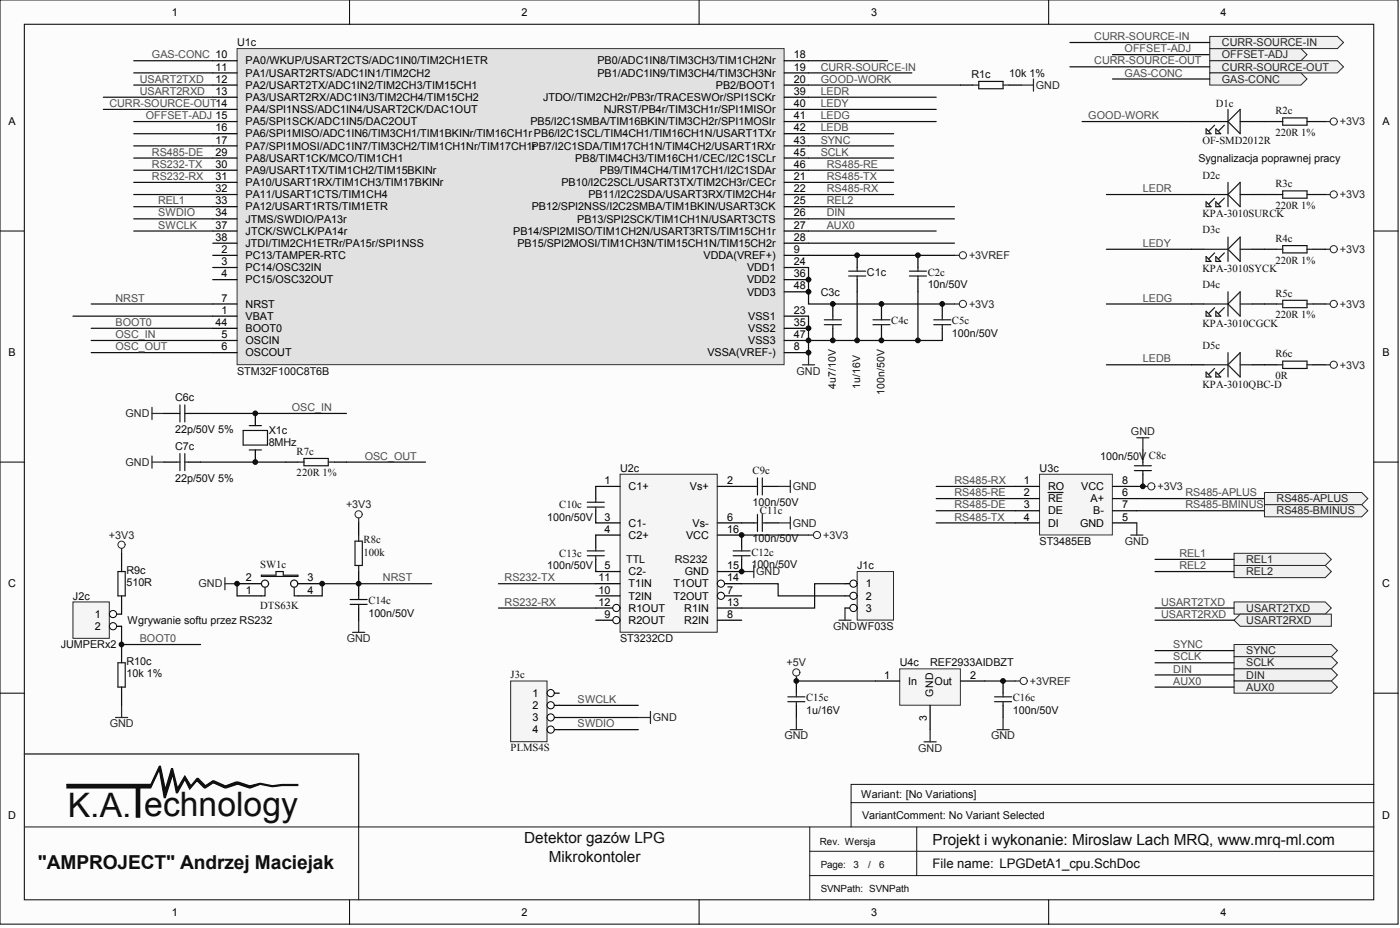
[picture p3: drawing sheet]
<svg xmlns="http://www.w3.org/2000/svg" width="243mm" height="161mm" viewBox="0 0 243 161" stroke-linecap="round" stroke-linejoin="round" font-family="sans-serif">
<g fill="#fcfcfc" stroke="#000" stroke-width=".17">
<path d="M0 0h243.1v160.5h-243.1z"/>
<path d="M4.2 4.2h234.7v152.1h-234.7z"/>
</g>
<path d="M60.8 0v4.2M121.6 0v4.2M182.3 0v4.2M0 40.1h4.2M238.9 40.1h4.2M0 80.3h4.2M238.9 80.3h4.2M0 120.4h4.2M238.9 120.4h4.2M60.8 156.3v4.3M121.6 156.3v4.3M182.3 156.3v4.3" fill="none" stroke="#000" stroke-width=".17"/>
<path d="M238.9 139.4h-90.9v4.3M238.9 136.3h-90.9v3.1M4.2 143.7h234.7M62.4 143.7v12.6M140.8 152.1h97.9M140.8 147.9h98.1M140.8 143.7v12.6M159.4 143.7v8.4" fill="none" stroke="#151515" stroke-width=".17"/>
<g fill="#0e0e0e" stroke="#0e0e0e" stroke-width=".17">
<path d="M11.6 136.3h14.6l1.5-3.2h.2l.8 4 1.1-3.6h.2l.9 3.4 1.2-2.1 1.1 1.7 1-1.3h.3l1.2 1.3 1.3-.9 2.1 .9 1.9-.7h.4l1.9 .7 1.9-.4 2.2 .4 1.6-.2h2.8v.2h-2.8l-1.6 .2-2.2-.4-1.9 .6-2.1-.6-2.1 .6-2.1-.8-1.3 .8h-.2l-1.3-1.3-1.2 1.5-.9-1.7-1.2 2.3h-.2l-.7-3.1-1.3 4h-.2l-.8-4.9-1.5 3.2h-14.6z" fill-rule="evenodd"/>
<path d="M23.7 136.5h.6v5.5h-.6z" fill-rule="evenodd"/>
</g>
<path d="M11.6 136.3h14.6" fill="none" stroke="#0e0e0e" stroke-width=".17"/>
<path d="M4.2 131h58.2v12.7" fill="none" stroke="#151515" stroke-width=".21"/>
<path d="M41.2 8.4h95.1v55h-95.1z" fill="#e1e1e1" stroke="#343434" stroke-width=".17"/>
<g fill="none" stroke="#000" stroke-width=".21">
<path d="M37 10.6h4.2M37 12.7h4.2M37 14.8h4.2M37 16.9h4.2M37 19h4.2M136.4 10.6h4.2M136.4 12.7h4.2M136.4 14.8h4.2M136.4 16.9h4.2M136.4 19h4.2M37 21.1h4.2M37 23.2h4.2"/>
<path d="M37 25.3h4.2M37 31.7h4.2M37 33.8h4.2M37 35.9h4.2M37 38h4.2M37 27.5h4.2M37 29.6h4.2M136.4 21.1h4.2M136.4 23.2h4.2M136.4 25.3h4.2M136.4 31.7h4.2M136.4 33.8h4.2"/>
<path d="M136.4 35.9h4.2M136.4 38h4.2M136.4 27.5h4.2M136.4 29.6h4.2M37 54.9h4.2M37 44.4h4.2M37 46.5h4.2M37 48.6h4.2M37 59.2h4.2M37 52.8h4.2M37 40.1h4.2M37 42.2h4.2"/>
<path d="M37 57h4.2M136.4 54.9h4.2M136.4 44.4h4.2M136.4 46.5h4.2M136.4 48.6h4.2M136.4 59.2h4.2M136.4 40.1h4.2M136.4 42.2h4.2M136.4 57h4.2M136.4 50.7h4.2M144.8 52.8v2.1M144.8 57v2.2"/>
<path d="M149 44.4v2.1M149 48.6v2.1M153.3 52.8v2.1M153.3 57v2.2M159.6 44.4v2.1M159.6 48.6v2.1M163.8 52.8v2.1M163.8 57v2.2M28.5 71.8h2.2M32.8 71.8h2.1M37 61.3h4.2M44.4 71.8v2.1"/>
<path d="M44.4 78.2v2.1M136.4 61.3h4.2M21.1 96.1v2.1M28.5 80.3h2.2M32.8 80.3h2.1M49.7 80.3h2.1M58.1 80.3h2.1M62.4 90.8v2.2M62.4 99.3v4.2M21.1 104.6v2.1M21.1 112v2.1M41.2 103.5h4.3"/>
<path d="M41.2 101.4h4.3M51.8 103.5h4.2M51.8 101.4h4.2M62.4 105.6v2.1M21.1 120.4v2.1"/>
</g>
<g fill="none" stroke="#262626" stroke-width=".21">
<path d="M165.9 52.8h.9M26.4 70.8v2.1M26.4 79.2v2.1M26.4 71.8h2.1M139.5 63.4h2.1M140.6 61.3v2.1M21.1 95.3v.8M26.4 80.3h2.1M62.4 90v.8M39.1 100.4v2.1M39.1 101.4h2.1M61.3 109.9h2.1"/>
<path d="M62.4 107.7v2.2M20.1 124.7h2.1M21.1 122.5v2.2"/>
</g>
<path d="M15.9 59.2h21.1M15.9 52.8h21.1M140.6 46.5v6.3h25.3M140.6 54.9v6.4M140.6 59.2h23.2M149 50.7v8.5M159.6 50.7v8.5M15.9 61.3h21.1M34.9 71.8h25.3M34.9 80.3h14.8M60.2 80.3h13.8" fill="none" stroke="#0e0e0e" stroke-width=".21"/>
<g fill="none" stroke="#1c1c1c" stroke-width=".21">
<path d="M143.3 56.4h3M143.3 55.6h3M144.8 54.9v.7M144.8 56.4v.6M147.6 48h2.9M147.6 47.1h2.9M149 46.5v.6M149 48v.6M151.8 56.4h2.9M151.8 55.6h2.9M153.3 54.9v.7M153.3 56.4v.6"/>
<path d="M158.1 48h3M158.1 47.1h3M159.6 46.5v.6M159.6 48v.6M162.4 56.4h2.9M162.4 55.6h2.9M163.8 54.9v.7M163.8 56.4v.6M30.7 71.8h.6M31.3 70.3v3M31.3 78.8v3M32.1 70.3v3"/>
<path d="M32.1 78.8v3M32.1 71.8h.7M42.3 74.8h4.2v2.5h-4.2zM43.3 73.9h2.2M43.3 78.2h2.2M52.8 79.6h4.3v1.3h-4.3zM20.5 99.3h1.3v4.2h-1.3zM21.1 98.2v1.1M30.7 80.3h.6M32.1 80.3h.7M45.5 99.9h2.5v-.6h1.3v.6h2.5v.2h-6.3zM51.8 80.3h1"/>
<path d="M57.1 80.3h1M61.7 94h1.3v4.2h-1.3zM62.4 93v1M62.4 98.2v1.1M20.5 115.1h1.3v4.3h-1.3zM21.1 103.5v1.1M21.1 114.1v1M21.1 119.4v1M46.1 102v1.5h-.6M51.2 102v1.5h.6M60.9 105h2.9M60.9 104.2h2.9"/>
<path d="M62.4 103.5v.7M62.4 105v.6"/>
<circle cx="46.1" cy="101.4" r=".62"/>
<circle cx="51.1" cy="101.4" r=".62"/>
</g>
<g fill="none" stroke="#262626" stroke-width=".17">
<circle cx="167.4" cy="52.8" r=".62"/>
<circle cx="21.1" cy="94.6" r=".62"/>
<circle cx="62.4" cy="89.4" r=".62"/>
</g>
<path d="M88.8 118.3h6.3v10.6h-6.3z" fill="#f5f5f5" stroke="#262626" stroke-width=".17"/>
<path d="M95.1 120.4h2.1" fill="none" stroke="#000" stroke-width=".21"/>
<circle cx="95.8" cy="120.4" r=".62" fill="#fcfcfc" stroke="#000" stroke-width=".17"/>
<path d="M95.1 122.5h2.1" fill="none" stroke="#000" stroke-width=".21"/>
<circle cx="95.8" cy="122.5" r=".62" fill="#fcfcfc" stroke="#000" stroke-width=".17"/>
<path d="M95.1 124.7h2.1" fill="none" stroke="#000" stroke-width=".21"/>
<circle cx="95.8" cy="124.6" r=".62" fill="#fcfcfc" stroke="#000" stroke-width=".17"/>
<path d="M95.1 126.8h2.1" fill="none" stroke="#000" stroke-width=".21"/>
<circle cx="95.8" cy="126.8" r=".62" fill="#fcfcfc" stroke="#000" stroke-width=".17"/>
<path d="M23.3 38h13.7M15.9 57h21.1M23.3 40.1h13.7M97.2 122.5h13.8M97.2 124.7h13.8M97.2 126.8h13.8" fill="none" stroke="#0e0e0e" stroke-width=".21"/>
<path d="M111 124.7h2.1M113.1 123.6v2.1" fill="none" stroke="#262626" stroke-width=".21"/>
<path d="M156.4 116.2h10.6v6.3h-10.6z" fill="#f5f5f5" stroke="#343434" stroke-width=".17"/>
<path d="M152.2 118.3h4.2M167 118.3h4.2M174.4 118.3v2.1M138.5 122.5v2.2M161.7 122.5v4.3M174.4 122.5v2.2" fill="none" stroke="#000" stroke-width=".21"/>
<path d="M137 121.9h2.9M138.5 121.9v.6M172.9 121.9h3M172.9 121.1h3M174.4 120.4v.7M174.4 121.9v.6" fill="none" stroke="#1c1c1c" stroke-width=".21"/>
<path d="M165.9 44.4h.9M176.5 118.3h.9M137.4 126.8h2.1M138.5 124.7v2.1M173.3 126.8h2.2M174.4 124.7v2.1" fill="none" stroke="#262626" stroke-width=".21"/>
<path d="M140.6 33.8h14.8M140.6 31.7h14.8M140.6 44.4h25.3M138.5 118.3h13.7M171.2 118.3h5.3" fill="none" stroke="#0e0e0e" stroke-width=".21"/>
<g fill="none" stroke="#262626" stroke-width=".17">
<circle cx="167.4" cy="44.3" r=".62"/>
<circle cx="138.5" cy="116.8" r=".62"/>
<circle cx="178" cy="118.3" r=".62"/>
</g>
<path d="M107.8 82.4h16.9v27.4h-16.9z" fill="#f5f5f5" stroke="#262626" stroke-width=".17"/>
<path d="M103.6 84.5h4.2M103.6 90.8h4.2M103.6 93h4.2M103.6 99.3h4.2M124.7 84.5h4.3M124.7 90.8h4.3M124.7 93h4.3M124.7 99.3h4.3M103.6 101.4h4.2M124.7 101.4h4.3" fill="none" stroke="#000" stroke-width=".21"/>
<circle cx="125.3" cy="101.4" r=".62" fill="#fcfcfc" stroke="#000" stroke-width=".17"/>
<path d="M103.6 103.5h4.2M124.7 103.5h4.3" fill="none" stroke="#000" stroke-width=".21"/>
<circle cx="125.3" cy="103.5" r=".62" fill="#fcfcfc" stroke="#000" stroke-width=".17"/>
<path d="M103.6 105.6h4.2" fill="none" stroke="#000" stroke-width=".21"/>
<circle cx="107.2" cy="105.6" r=".62" fill="#fcfcfc" stroke="#000" stroke-width=".17"/>
<path d="M103.6 107.7h4.2M124.7 105.6h4.3" fill="none" stroke="#000" stroke-width=".21"/>
<circle cx="107.2" cy="107.7" r=".62" fill="#fcfcfc" stroke="#000" stroke-width=".17"/>
<path d="M103.6 84.5v2.1M103.6 88.7v2.1M103.6 93v2.1M103.6 97.2v2.1M129 84.5h2.1M129 90.8h2.1M129 93v2.1M129 97.2v2.1M133.2 84.5h2.1M133.2 90.8h2.1M124.7 107.7h4.3" fill="none" stroke="#000" stroke-width=".21"/>
<g fill="none" stroke="#1c1c1c" stroke-width=".21">
<path d="M102.1 88.1h3M102.1 87.3h3M102.1 96.5h3M102.1 95.7h3M103.6 86.6v.7M103.6 88.1v.6M103.6 95.1v.6M103.6 96.5v.7M127.5 96.5h2.9M127.5 95.7h2.9M129 95.1v.6M129 96.5v.7"/>
<path d="M131.1 84.5h.6M131.1 90.8h.6M131.7 83v3M131.7 89.4v2.9M132.5 84.5h.7M132.5 83v3M132.5 89.4v2.9M132.5 90.8h.7"/>
</g>
<path d="M129 99.3h2.1M131.1 98.2v2.2M135.3 90.8h2.1M135.3 84.5h2.1M137.4 83.4v2.2M137.4 89.8v2.1M140.6 93h.8" fill="none" stroke="#262626" stroke-width=".21"/>
<path d="M23.3 29.6h13.7M23.3 31.7h13.7M129 93h11.6" fill="none" stroke="#0e0e0e" stroke-width=".21"/>
<circle cx="142" cy="92.9" r=".62" fill="none" stroke="#262626" stroke-width=".17"/>
<path d="M149 99.3h6.4v8.4h-6.4z" fill="#f5f5f5" stroke="#262626" stroke-width=".17"/>
<path d="M146.9 101.4h2.1" fill="none" stroke="#000" stroke-width=".21"/>
<circle cx="148.4" cy="101.4" r=".62" fill="#fcfcfc" stroke="#000" stroke-width=".17"/>
<path d="M146.9 103.5h2.1" fill="none" stroke="#000" stroke-width=".21"/>
<circle cx="148.4" cy="103.5" r=".62" fill="#fcfcfc" stroke="#000" stroke-width=".17"/>
<path d="M146.9 105.6h2.1" fill="none" stroke="#000" stroke-width=".21"/>
<circle cx="148.4" cy="105.6" r=".62" fill="#fcfcfc" stroke="#000" stroke-width=".17"/>
<path d="M86.7 105.6h16.9M86.7 101.4h16.9M129 101.4h6.3v2.1h11.6M146.9 101.4h-5.3v4.2h-12.6" fill="none" stroke="#0e0e0e" stroke-width=".21"/>
<path d="M177.6 14.8h2.1M179.7 13.7v2.1M230.4 21.1h.9M145.9 107.7h2.1M146.9 105.6v2.1" fill="none" stroke="#262626" stroke-width=".21"/>
<path d="M167 14.8h2.1M175.5 14.8h2.1M207.2 21.1h2.1M217.7 21.1h4.3M228.3 21.1h2.1" fill="none" stroke="#000" stroke-width=".21"/>
<g fill="none" stroke="#1c1c1c" stroke-width=".21">
<path d="M169.1 14.8h1.1M170.2 14.1h4.2v1.3h-4.2zM174.4 14.8h1.1M213.5 19v4.2M209.3 21.1h4.2M209.7 22.4l.9 .8h-.9zM211.2 21.8l-1.1 1M211.4 22.4l.8 .8h-.8zM212.9 21.8l-1.1 1M213.5 21.1l2.1-2.1v4.2zM215.6 21.1h2.1M222 21.1h1"/>
<path d="M223 20.5h4.3v1.3h-4.3zM227.3 21.1h1"/>
</g>
<circle cx="231.9" cy="21.1" r=".62" fill="none" stroke="#262626" stroke-width=".17"/>
<path d="M12.7 104.6h6.3v6.3h-6.3z" fill="#f5f5f5" stroke="#262626" stroke-width=".17"/>
<path d="M19 106.7h2.1" fill="none" stroke="#000" stroke-width=".21"/>
<circle cx="19.6" cy="106.7" r=".62" fill="#fcfcfc" stroke="#000" stroke-width=".17"/>
<path d="M19 108.8h2.1" fill="none" stroke="#000" stroke-width=".21"/>
<circle cx="19.6" cy="108.8" r=".62" fill="#fcfcfc" stroke="#000" stroke-width=".17"/>
<g fill="none" stroke="#0e0e0e" stroke-width=".21">
<path d="M18 19h19M23.3 10.6h13.7M140.6 16.9h22.2M140.6 10.6h13.7M23.3 27.5h13.7M23.3 25.3h13.7M23.3 33.8h13.7M140.6 29.6h14.8M140.6 35.9h25.3M140.6 38h25.3M140.6 27.5h14.8M140.6 25.3h14.8"/>
<path d="M140.6 23.2h14.8M12.7 54.9h24.3M140.6 40.1h22.2M21.1 108.8v3.2h13.8"/>
</g>
<path d="M180.7 82.4h12.7v10.5h-12.7z" fill="#f5f5f5" stroke="#343434" stroke-width=".17"/>
<path d="M198.7 78.2v2.1M176.5 84.5h4.2M176.5 86.6h4.2M176.5 88.7h4.2M176.5 90.8h4.2M182.2 85.6h2.6M193.4 84.5h4.3M193.4 86.6h4.3M193.4 88.7h4.3M193.4 90.8h4.3" fill="none" stroke="#000" stroke-width=".21"/>
<g fill="none" stroke="#0e0e0e" stroke-width=".21">
<path d="M18 16.9h19M23.3 14.8h13.7M23.3 12.7h13.7M140.6 14.8h26.4M140.6 19h22.2M193.4 9.5h16.9M23.3 21.1h13.7M23.3 23.2h13.7M23.3 35.9h13.7M140.6 21.1h22.2M188.1 21.1h19.1M140.6 42.2h25.3"/>
<path d="M162.8 88.7h13.7M162.8 90.8h13.7M162.8 84.5h13.7"/>
</g>
<path d="M197.7 76.1h2.1M198.7 76.1v2.1M196.6 93h2.1M197.7 90.8v2.2M160.7 128.9h2.1M161.7 126.8v2.1" fill="none" stroke="#262626" stroke-width=".21"/>
<path d="M197.2 80.9h3M198.7 80.3v.6" fill="none" stroke="#1c1c1c" stroke-width=".21"/>
<circle cx="200.2" cy="84.5" r=".62" fill="none" stroke="#262626" stroke-width=".17"/>
<g fill="#f0f0f0" stroke="#262626" stroke-width=".17">
<path d="M210.3 8.4h15.9l1.1 1.1-1.1 1.1h-15.9z" fill-rule="evenodd"/>
<path d="M210.3 10.6h22.2l1.1 1-1.1 1.1h-22.2z" fill-rule="evenodd"/>
<path d="M210.3 12.7h15.9l1.1 1-1.1 1.1h-15.9z" fill-rule="evenodd"/>
</g>
<path d="M186 11.6h24.3M193.4 13.7h16.9" fill="none" stroke="#0e0e0e" stroke-width=".21"/>
<path d="M210.3 6.3h22.2l1.1 1.1-1.1 1h-22.2z" fill-rule="evenodd" fill="#f0f0f0" stroke="#262626" stroke-width=".17"/>
<path d="M186 7.4h24.3M162.8 86.6h13.7M197.7 86.6h22.2M197.7 88.7h22.2" fill="none" stroke="#0e0e0e" stroke-width=".21"/>
<g fill="#f0f0f0" stroke="#262626" stroke-width=".17">
<path d="M219.9 85.6h16.9l1 1-1 1.1h-16.9z" fill-rule="evenodd"/>
<path d="M219.9 87.7h16.9l1 1-1 1.1h-16.9z" fill-rule="evenodd"/>
</g>
<path d="M207.2 33.8h2.1M217.7 33.8h4.3M228.3 33.8h2.1M207.2 43.3h2.1M207.2 52.8h2.1M217.7 43.3h4.3M217.7 52.8h4.3M228.3 43.3h2.1M228.3 52.8h2.1M207.2 63.4h2.1M217.7 63.4h4.3M228.3 63.4h2.1" fill="none" stroke="#000" stroke-width=".21"/>
<g fill="none" stroke="#1c1c1c" stroke-width=".21">
<path d="M209.3 33.8h4.2M209.7 35.1l.9 .8h-.9zM211.2 34.4l-1.1 1.1M211.4 35.1l.8 .8h-.8zM212.9 34.4l-1.1 1.1M213.5 33.8l2.1-2.1v4.2zM213.5 31.7v4.2M215.6 33.8h2.1M222 33.8h1M223 33.2h4.3v1.2h-4.3zM227.3 33.8h1M209.3 43.3h4.2"/>
<path d="M209.3 52.8h4.2M209.7 44.6l.9 .8h-.9zM209.7 54.1l.9 .8h-.9zM211.2 43.9l-1.1 1.1M211.2 53.4l-1.1 1.1M211.4 44.6l.8 .8h-.8zM211.4 54.1l.8 .8h-.8zM212.9 43.9l-1.1 1.1M212.9 53.4l-1.1 1.1M213.5 43.3l2.1-2.1v4.2zM213.5 52.8l2.1-2.1v4.2zM213.5 41.2v4.2"/>
<path d="M213.5 50.7v4.2M215.6 43.3h2.1M215.6 52.8h2.1M222 43.3h1M222 52.8h1M223 42.7h4.3v1.2h-4.3zM223 52.2h4.3v1.2h-4.3zM227.3 43.3h1M227.3 52.8h1M209.3 63.4h4.2M209.7 64.6l.9 .9h-.9zM211.2 64l-1.1 1.1"/>
<path d="M211.4 64.6l.8 .9h-.8zM212.9 64l-1.1 1.1M213.5 63.4l2.1-2.1v4.2zM213.5 61.3v4.2M215.6 63.4h2.1M222 63.4h1M223 62.7h4.3v1.3h-4.3zM227.3 63.4h1"/>
</g>
<g fill="none" stroke="#262626" stroke-width=".17">
<circle cx="231.9" cy="33.8" r=".62"/>
<circle cx="231.9" cy="43.3" r=".62"/>
<circle cx="231.9" cy="52.8" r=".62"/>
<circle cx="231.9" cy="63.4" r=".62"/>
</g>
<path d="M230.4 33.8h.9M230.4 43.3h.9M230.4 52.8h.9M230.4 63.4h.9" fill="none" stroke="#262626" stroke-width=".21"/>
<path d="M192.4 33.8h14.8M192.4 43.3h14.8M192.4 52.8h14.8M192.4 63.4h14.8" fill="none" stroke="#0e0e0e" stroke-width=".21"/>
<g fill="#f0f0f0" stroke="#262626" stroke-width=".17">
<path d="M214.6 96.1h15.8l1.1 1.1-1.1 1h-15.8z" fill-rule="evenodd"/>
<path d="M214.6 98.2h15.8l1.1 1.1-1.1 1.1h-15.8z" fill-rule="evenodd"/>
</g>
<path d="M140.6 12.7h17.9M200.8 97.2h13.8M200.8 99.3h13.8M41.2 101.4v2.1M75 101.4h-19v2.1" fill="none" stroke="#0e0e0e" stroke-width=".21"/>
<g fill="#f0f0f0" stroke="#262626" stroke-width=".17">
<path d="M214.6 104.6h15.8l1.1 1-1.1 1.1h-15.8z" fill-rule="evenodd"/>
<path d="M214.6 107.7l1-1h15.9v2.1h-15.9z" fill-rule="evenodd"/>
</g>
<path d="M200.8 105.6h13.8M200.8 107.7h13.8" fill="none" stroke="#0e0e0e" stroke-width=".21"/>
<g fill="#f0f0f0" stroke="#262626" stroke-width=".17">
<path d="M214.6 112h16.9l1 1-1 1.1h-16.9z" fill-rule="evenodd"/>
<path d="M214.6 114.1h16.9l1 1-1 1.1h-16.9z" fill-rule="evenodd"/>
<path d="M214.6 116.2h16.9l1 1.1-1 1h-16.9z" fill-rule="evenodd"/>
<path d="M214.6 118.3h16.9l1 1.1-1 1h-16.9z" fill-rule="evenodd"/>
</g>
<path d="M200.8 113h13.8M200.8 115.1h13.8M200.8 117.3h13.8M200.8 119.4h13.8" fill="none" stroke="#0e0e0e" stroke-width=".21"/>
<g fill="#0e0e0e" stroke="#0e0e0e" stroke-width=".17">
<circle cx="21.1" cy="112" r=".41"/>
<circle cx="41.2" cy="101.4" r=".41"/>
<circle cx="44.4" cy="80.3" r=".41"/>
<circle cx="44.4" cy="71.8" r=".41"/>
<circle cx="56" cy="101.4" r=".41"/>
<circle cx="62.4" cy="101.4" r=".41"/>
<circle cx="128.9" cy="99.3" r=".41"/>
<circle cx="128.9" cy="92.9" r=".41"/>
<circle cx="140.6" cy="61.3" r=".41"/>
<circle cx="140.6" cy="59.1" r=".41"/>
<circle cx="140.6" cy="57" r=".41"/>
<circle cx="140.6" cy="50.7" r=".41"/>
<circle cx="140.6" cy="48.6" r=".41"/>
<circle cx="144.8" cy="59.1" r=".41"/>
<circle cx="144.8" cy="52.8" r=".41"/>
<circle cx="149" cy="59.1" r=".41"/>
<circle cx="149" cy="44.3" r=".41"/>
<circle cx="153.3" cy="59.1" r=".41"/>
<circle cx="153.3" cy="52.8" r=".41"/>
<circle cx="159.6" cy="59.1" r=".41"/>
<circle cx="159.6" cy="44.3" r=".41"/>
<circle cx="163.8" cy="52.8" r=".41"/>
<circle cx="174.4" cy="118.3" r=".41"/>
</g>
<g font-size="5.9" fill="#0e0e0e">
<text x="11.8" y="142">K.A.</text>
<text x="25.1" y="141.8">echnology</text>
</g>
<text font-size="3.3" fill="#0e0e0e" x="6.6" y="151">&quot;AMPROJECT&quot; Andrzej Maciejak</text>
<g font-size="3.2" fill="#0e0e0e">
<text x="198.3" y="84">PIC8c02</text>
<text x="137.9" y="120">PIC15c01</text>
</g>
<g font-size="2.7" fill="#0e0e0e">
<text x="91.2" y="146.5">Detektor gazów LPG</text>
<text x="95.4" y="149.7">Mikrokontoler</text>
<text x="162.1" y="146.7">Projekt i wykonanie: Miroslaw Lach MRQ, www.mrq-ml.com</text>
</g>
<text font-size="2.3" fill="#0e0e0e" x="162.1" y="150.8">File name: LPGDetA1_cpu.SchDoc</text>
<g font-size="1.9">
<text x="29.9" y="2.7">1</text>
<text x="90.7" y="2.7">2</text>
<text x="151.4" y="2.7">3</text>
<text x="212.2" y="2.7">4</text>
<text x="42.7" y="11.2">PA0/WKUP/USART2CTS/ADC1IN0/TIM2CH1ETR</text>
<text x="103.9" y="11.2">PB0/ADC1IN8/TIM3CH3/TIM1CH2Nr</text>
<text x="138" y="10.1">18</text>
<text x="37.5" y="12.3">11</text>
<text x="37.5" y="14.4">12</text>
<text x="37.5" y="16.5">13</text>
<text x="42.7" y="13.3">PA1/USART2RTS/ADC1IN1/TIM2CH2</text>
<text x="42.7" y="15.4">PA2/USART2TX/ADC1IN2/TIM2CH3/TIM15CH1</text>
<text x="42.7" y="17.5">PA3/USART2RX/ADC1IN3/TIM2CH4/TIM15CH2</text>
<text x="94.4" y="17.5">JTDO//TIM2CH2r/PB3r/TRACESWOr/SPI1SCKr</text>
<text x="103.9" y="13.3">PB1/ADC1IN9/TIM3CH4/TIM3CH3Nr</text>
<text x="124.5" y="15.4">PB2/BOOT1</text>
<text x="138" y="12.3">19</text>
<text x="138" y="14.4">20</text>
<text x="138" y="16.5">39</text>
<text x="1.5" y="21.8">A</text>
<text x="37.5" y="22.8">16</text>
<text x="42.7" y="19.7">PA4/SPI1NSS/ADC1IN4/USART2CK/DAC1OUT</text>
<text x="42.7" y="21.8">PA5/SPI1SCK/ADC1IN5/DAC2OUT</text>
<text x="42.7" y="23.9">PA6/SPI1MISO/ADC1IN6/TIM3CH1/TIM1BKINr/TIM16CH1rPB6/I2C1SCL/TIM4CH1/TIM16CH1N/USART1TXr</text>
<text x="92.2" y="21.8">PB5/I2C1SMBA/TIM16BKIN/TIM3CH2r/SPI1MOSIr</text>
<text x="105" y="19.7">NJRST/PB4r/TIM3CH1r/SPI1MISOr</text>
<text x="138" y="18.6">40</text>
<text x="138" y="20.7">41</text>
<text x="138" y="22.8">42</text>
<text x="240.4" y="21.8">A</text>
<text x="37.5" y="24.9">17</text>
<text x="37.5" y="27">29</text>
<text x="37.5" y="29.2">30</text>
<text x="42.7" y="26">PA7/SPI1MOSI/ADC1IN7/TIM3CH2/TIM1CH1Nr/TIM17CH1rPB7/I2C1SDA/TIM17CH1N/TIM4CH2/USART1RXr</text>
<text x="42.7" y="28.1">PA8/USART1CK/MCO/TIM1CH1</text>
<text x="100" y="28.1">PB8/TIM4CH3/TIM16CH1/CEC/I2C1SCLr</text>
<text x="138" y="24.9">43</text>
<text x="138" y="27">45</text>
<text x="138" y="29.2">46</text>
<text x="37.5" y="31.3">31</text>
<text x="37.5" y="33.4">32</text>
<text x="37.5" y="35.5">33</text>
<text x="42.7" y="30.2">PA9/USART1TX/TIM1CH2/TIM15BKINr</text>
<text x="42.7" y="32.3">PA10/USART1RX/TIM1CH3/TIM17BKINr</text>
<text x="42.7" y="34.4">PA11/USART1CTS/TIM1CH4</text>
<text x="97.6" y="32.3">PB10/I2C2SCL/USART3TX/TIM2CH3r/CECr</text>
<text x="102.3" y="34.4">PB11/I2C2SDA/USART3RX/TIM2CH4r</text>
<text x="104.3" y="30.2">PB9/TIM4CH4/TIM17CH1/I2C1SDAr</text>
<text x="138" y="31.3">21</text>
<text x="138" y="33.4">22</text>
<text x="138" y="35.5">25</text>
<text x="37.5" y="37.6">34</text>
<text x="37.5" y="39.7">37</text>
<text x="37.5" y="41.8">38</text>
<text x="42.7" y="36.6">PA12/USART1RTS/TIM1ETR</text>
<text x="42.7" y="38.7">JTMS/SWDIO/PA13r</text>
<text x="42.7" y="40.8">JTCK/SWCLK/PA14r</text>
<text x="89.2" y="40.8">PB14/SPI2MISO/TIM1CH2N/USART3RTS/TIM15CH1r</text>
<text x="92.4" y="36.6">PB12/SPI2NSS/I2C2SMBA/TIM1BKIN/USART3CK</text>
<text x="100.3" y="38.7">PB13/SPI2SCK/TIM1CH1N/USART3CTS</text>
<text x="138" y="37.6">26</text>
<text x="138" y="39.7">27</text>
<text x="138" y="41.8">28</text>
<text x="38.5" y="43.9">2</text>
<text x="38.5" y="46.1">3</text>
<text x="42.7" y="45">PC13/TAMPER-RTC</text>
<text x="42.7" y="47.1">PC14/OSC32IN</text>
<text x="42.7" y="42.9">JTDI/TIM2CH1ETRr/PA15r/SPI1NSS</text>
<text x="90" y="42.9">PB15/SPI2MOSI/TIM1CH3N/TIM15CH1N/TIM15CH2r</text>
<text x="122.3" y="45">VDDA(VREF+)</text>
<text x="129.9" y="47.1">VDD1</text>
<text x="138" y="43.9">9</text>
<text x="138" y="46.1">24</text>
<text x="38.5" y="48.2">4</text>
<text x="38.5" y="52.4">7</text>
<text x="42.7" y="49.2">PC15/OSC32OUT</text>
<text x="42.7" y="53.5">NRST</text>
<text x="129.9" y="49.2">VDD2</text>
<text x="129.9" y="51.3">VDD3</text>
<text x="138" y="48.2">36</text>
<text x="138" y="50.3">48</text>
<text x="37.5" y="56.6">44</text>
<text x="38.5" y="54.5">1</text>
<text x="38.5" y="58.7">5</text>
<text x="42.7" y="55.6">VBAT</text>
<text x="42.7" y="59.8">OSCIN</text>
<text x="42.7" y="57.7">BOOT0</text>
<text x="130.1" y="59.8">VSS3</text>
<text x="130.1" y="55.6">VSS1</text>
<text x="130.1" y="57.7">VSS2</text>
<text x="138" y="58.7">47</text>
<text x="138" y="54.5">23</text>
<text x="138" y="56.6">35</text>
<text x="1.5" y="61.9">B</text>
<text x="38.5" y="60.9">6</text>
<text x="42.7" y="61.9">OSCOUT</text>
<text x="123" y="61.9">VSSA(VREF-)</text>
<text x="138" y="60.9">8</text>
<text x="240.4" y="61.9">B</text>
<text x="105.1" y="84.1">1</text>
<text x="109.3" y="85.2">C1+</text>
<text x="119.9" y="85.2">Vs+</text>
<text x="126.4" y="84.1">2</text>
<text x="178" y="84.1">1</text>
<text x="178" y="86.2">2</text>
<text x="178" y="88.3">3</text>
<text x="182.2" y="85.2">RO</text>
<text x="182.2" y="87.3">RE</text>
<text x="182.2" y="89.4">DE</text>
<text x="188" y="85.2">VCC</text>
<text x="189.6" y="87.3">A+</text>
<text x="190.1" y="89.4">B-</text>
<text x="195.1" y="86.2">6</text>
<text x="195.1" y="88.3">7</text>
<text x="195.1" y="84.1">8</text>
<text x="105.1" y="90.4">3</text>
<text x="105.1" y="92.5">4</text>
<text x="109.3" y="91.5">C1-</text>
<text x="109.3" y="93.6">C2+</text>
<text x="119.3" y="93.6">VCC</text>
<text x="120.4" y="91.5">Vs-</text>
<text x="126.4" y="90.4">6</text>
<text x="126.4" y="92.5">16</text>
<text x="178" y="90.4">4</text>
<text x="182.2" y="91.5">DI</text>
<text x="187.8" y="91.5">GND</text>
<text x="195.1" y="90.4">5</text>
<text x="42.7" y="101">2</text>
<text x="53.5" y="101">3</text>
<text x="104" y="101">11</text>
<text x="105.1" y="98.9">5</text>
<text x="109.3" y="99.9">C2-</text>
<text x="119.1" y="99.9">GND</text>
<text x="126.4" y="98.9">15</text>
<text x="126.4" y="101">14</text>
<text x="1.4" y="102.1">C</text>
<text x="16.5" y="107.3">1</text>
<text x="42.7" y="103.1">1</text>
<text x="53.5" y="103.1">4</text>
<text x="104" y="103.1">10</text>
<text x="104" y="105.2">12</text>
<text x="105.1" y="107.3">9</text>
<text x="109.3" y="102.1">T1IN</text>
<text x="109.3" y="104.2">T2IN</text>
<text x="109.3" y="106.3">R1OUT</text>
<text x="117.1" y="102.1">T1OUT</text>
<text x="117.1" y="104.2">T2OUT</text>
<text x="119" y="106.3">R1IN</text>
<text x="126.4" y="103.1">7</text>
<text x="126.4" y="105.2">13</text>
<text x="126.4" y="107.3">8</text>
<text x="150.5" y="102.1">1</text>
<text x="150.5" y="104.2">2</text>
<text x="150.5" y="106.3">3</text>
<text x="240.3" y="102.1">C</text>
<text x="16.5" y="109.4">2</text>
<text x="109.3" y="108.4">R2OUT</text>
<text x="119" y="108.4">R2IN</text>
<text x="153.7" y="117.9">1</text>
<text x="157.9" y="119">In</text>
<text x="162.5" y="119">Out</text>
<text x="168.7" y="117.9">2</text>
<text x="92.6" y="121.1">1</text>
<text x="92.6" y="123.2">2</text>
<text x="92.6" y="125.3">3</text>
<text x="92.6" y="127.4">4</text>
<text x="1.4" y="142.2">D</text>
<text x="240.3" y="142.2">D</text>
<text x="29.9" y="159.1">1</text>
<text x="90.7" y="159.1">2</text>
<text x="151.4" y="159.1">3</text>
<text x="212.2" y="159.1">4</text>
</g>
<g font-size="1.9" fill="#4c4c4c">
<text x="26.4" y="10.1">GAS-CONC 10</text>
<text x="190.3" y="11.2">CURR-SOURCE-OUT</text>
<text x="190.3" y="7">CURR-SOURCE-IN</text>
<text x="195.5" y="9.1">OFFSET-ADJ</text>
<text x="24.3" y="14.4">USART2TXD</text>
<text x="24.3" y="16.5">USART2RXD</text>
<text x="142.7" y="14.4">GOOD-WORK</text>
<text x="142.7" y="12.3">CURR-SOURCE-IN</text>
<text x="142.7" y="16.5">LEDR</text>
<text x="195.5" y="13.3">GAS-CONC</text>
<text x="19" y="18.6">CURR-SOURCE-OUT14</text>
<text x="25.4" y="20.7">OFFSET-ADJ 15</text>
<text x="142.7" y="18.6">LEDY</text>
<text x="142.7" y="20.7">LEDG</text>
<text x="142.7" y="22.8">LEDB</text>
<text x="189.2" y="20.7">GOOD-WORK</text>
<text x="26.4" y="29.2">RS232-TX</text>
<text x="26.4" y="27">RS485-DE</text>
<text x="142.7" y="24.9">SYNC</text>
<text x="142.7" y="27">SCLK</text>
<text x="143.7" y="29.2">RS485-RE</text>
<text x="26.4" y="31.3">RS232-RX</text>
<text x="27.5" y="35.5">REL1</text>
<text x="143.7" y="31.3">RS485-TX</text>
<text x="143.7" y="33.4">RS485-RX</text>
<text x="143.7" y="35.5">REL2</text>
<text x="198.7" y="33.4">LEDR</text>
<text x="27.5" y="37.6">SWDIO</text>
<text x="27.5" y="39.7">SWCLK</text>
<text x="143.7" y="37.6">DIN</text>
<text x="143.7" y="39.7">AUX0</text>
<text x="198.7" y="42.9">LEDY</text>
<text x="20.1" y="52.4">NRST</text>
<text x="198.7" y="52.4">LEDG</text>
<text x="20.1" y="58.7">OSC_IN</text>
<text x="20.1" y="56.6">BOOT0</text>
<text x="20.1" y="60.9">OSC_OUT</text>
<text x="198.7" y="63">LEDB</text>
<text x="50.7" y="71.4">OSC_IN</text>
<text x="63.4" y="79.9">OSC_OUT</text>
<text x="165.9" y="84.1">RS485-RX</text>
<text x="165.9" y="88.3">RS485-DE</text>
<text x="165.9" y="86.2">RS485-RE</text>
<text x="206.1" y="86.2">RS485-APLUS</text>
<text x="206.1" y="88.3">RS485-BMINUS</text>
<text x="165.9" y="90.4">RS485-TX</text>
<text x="66.6" y="101">NRST</text>
<text x="87.7" y="101">RS232-TX</text>
<text x="205.1" y="96.8">REL1</text>
<text x="205.1" y="98.9">REL2</text>
<text x="87.7" y="105.2">RS232-RX</text>
<text x="201.9" y="105.2">USART2TXD</text>
<text x="201.9" y="107.3">USART2RXD</text>
<text x="24.3" y="111.6">BOOT0</text>
<text x="204" y="112.6">SYNC</text>
<text x="204" y="114.7">SCLK</text>
<text x="204" y="116.8">DIN</text>
<text x="204" y="119">AUX0</text>
<text x="100.4" y="122.1">SWCLK</text>
<text x="100.4" y="126.4">SWDIO</text>
</g>
<g font-size="1.9" fill="#0e0e0e">
<text x="41.2" y="8">U1c</text>
<text x="168.9" y="13.5">R1c</text>
<text x="175.5" y="13.3">10k 1%</text>
<text x="211.4" y="18.5">D1c</text>
<text x="221.8" y="23.6">220R 1%</text>
<text x="221.8" y="19.8">R2c</text>
<text x="208.4" y="28.1">Sygnalizacja poprawnej pracy</text>
<text x="209.1" y="25.1">OF-SMD2012R</text>
<text x="209.1" y="31">D2c</text>
<text x="221.8" y="32.5">R3c</text>
<text x="209.1" y="37.8">KPA-3010SURCK</text>
<text x="209.1" y="40.5">D3c</text>
<text x="221.8" y="36.3">220R 1%</text>
<text x="150.7" y="48">C1c</text>
<text x="161.3" y="47.9">C2c</text>
<text x="209.1" y="47.3">KPA-3010SYCK</text>
<text x="221.8" y="45.8">220R 1%</text>
<text x="221.8" y="42">R4c</text>
<text x="142.7" y="51.3">C3c</text>
<text x="161.3" y="50.1">10n/50V</text>
<text x="209.1" y="50">D4c</text>
<text x="221.8" y="51.5">R5c</text>
<text x="155" y="56.4">C4c</text>
<text x="165.5" y="58.5">100n/50V</text>
<text x="165.5" y="56.4">C5c</text>
<text x="209.1" y="56.8">KPA-3010CGCK</text>
<text x="221.8" y="55.3">220R 1%</text>
<text x="41.2" y="65.1">STM32F100C8T6B</text>
<text x="209.1" y="60.6">D5c</text>
<text x="221.8" y="65.9">0R</text>
<text x="221.8" y="62.1">R6c</text>
<text x="30.4" y="69.7">C6c</text>
<text x="209.1" y="67.4">KPA-3010QBC-D</text>
<text x="30.4" y="75.2">22p/50V 5%</text>
<text x="46.7" y="75.4">X1c</text>
<text x="46.7" y="77.5">8MHz</text>
<text x="30.4" y="83.7">22p/50V 5%</text>
<text x="30.4" y="78.2">C7c</text>
<text x="51.6" y="82.8">220R 1%</text>
<text x="51.6" y="79">R7c</text>
<text x="107.8" y="82">U2c</text>
<text x="130.9" y="82.4">C9c</text>
<text x="180.7" y="82">U3c</text>
<text x="191.3" y="79.9">100n/50V C8c</text>
<text x="97.2" y="88.3">C10c</text>
<text x="130.9" y="87.9">100n/50V</text>
<text x="132.1" y="89.3">C11c</text>
<text x="63.2" y="94.4">R8c</text>
<text x="95.1" y="90.4">100n/50V</text>
<text x="130.9" y="94.2">100n/50V</text>
<text x="180.7" y="94.7">ST3485EB</text>
<text x="22" y="101.8">510R</text>
<text x="22" y="99.7">R9c</text>
<text x="45.2" y="98.6">SW1c</text>
<text x="63.2" y="96.5">100k</text>
<text x="95.1" y="98.9">100n/50V</text>
<text x="97.2" y="96.7">C13c</text>
<text x="108.9" y="97.8">TTL</text>
<text x="117.3" y="97.8">RS232</text>
<text x="130.6" y="98.7">100n/50V</text>
<text x="130.6" y="96.5">C12c</text>
<text x="149" y="98.9">J1c</text>
<text x="12.7" y="104.2">J2c</text>
<text x="45.2" y="105.8">DTS63K</text>
<text x="64.1" y="107.1">100n/50V</text>
<text x="64.1" y="105">C14c</text>
<text x="10.6" y="112.6">JUMPERx2</text>
<text x="22.2" y="108.4">Wgrywanie softu przez RS232</text>
<text x="107.8" y="111.6">ST3232CD</text>
<text x="22" y="117.7">10k 1%</text>
<text x="22" y="115.6">R10c</text>
<text x="88.8" y="117.9">J3c</text>
<text x="156.4" y="115.8">U4c</text>
<text x="161.7" y="115.8">REF2933AIDBZT</text>
<text x="140.2" y="124">1u/16V</text>
<text x="140.2" y="121.9">C15c</text>
<text x="176.1" y="124">100n/50V</text>
<text x="176.1" y="121.9">C16c</text>
<text x="88.8" y="130.5">PLMS4S</text>
<text x="149.7" y="138.6">Wariant: [No Variations]</text>
<text x="149.9" y="142.2">VariantComment: No Variant Selected</text>
</g>
<g font-size="1.9" fill="#262626">
<text x="212.5" y="10.1">OFFSET-ADJ</text>
<text x="212.5" y="8">CURR-SOURCE-IN</text>
<text x="180.1" y="15.4">GND</text>
<text x="212.5" y="12.3">CURR-SOURCE-OUT</text>
<text x="212.5" y="14.4">GAS-CONC</text>
<text x="233" y="21.8">+3V3</text>
<text x="233" y="34.4">+3V3</text>
<text x="168.5" y="45">+3VREF</text>
<text x="233" y="43.9">+3V3</text>
<text x="168.5" y="53.5">+3V3</text>
<text x="233" y="53.5">+3V3</text>
<text x="138.5" y="65.1">GND</text>
<text x="233" y="64">+3V3</text>
<text x="21.8" y="72.5">GND</text>
<text x="196.6" y="75.6">GND</text>
<text x="21.8" y="80.9">GND</text>
<text x="60.2" y="88.3">+3V3</text>
<text x="137.8" y="85.2">GND</text>
<text x="201.2" y="85.2">+3V3</text>
<text x="222" y="87.3">RS485-APLUS</text>
<text x="222" y="89.4">RS485-BMINUS</text>
<text x="18.9" y="93.6">+3V3</text>
<text x="137.8" y="91.5">GND</text>
<text x="143.1" y="93.6">+3V3</text>
<text x="195.6" y="94.7">GND</text>
<text x="131.5" y="99.9">GND</text>
<text x="216.7" y="97.8">REL1</text>
<text x="216.7" y="99.9">REL2</text>
<text x="34.5" y="102.1">GND</text>
<text x="216.7" y="106.3">USART2TXD</text>
<text x="60.3" y="111.6">GND</text>
<text x="144.8" y="109.4">GNDWF03S</text>
<text x="216.7" y="108.4">USART2RXD</text>
<text x="216.7" y="113.7">SYNC</text>
<text x="136.8" y="115.8">+5V</text>
<text x="179.1" y="119">+3VREF</text>
<text x="216.7" y="115.8">SCLK</text>
<text x="216.7" y="117.9">DIN</text>
<text x="113.5" y="125.3">GND</text>
<text x="216.7" y="120">AUX0</text>
<text x="19.1" y="126.4">GND</text>
<text x="136.4" y="128.5">GND</text>
<text x="159.6" y="130.6">GND</text>
<text x="172.3" y="128.5">GND</text>
</g>
<g font-size="1.8" fill="#0e0e0e">
<text x="145.3" y="67.6" transform="rotate(-90 145.3 67.6)">4u7/10V</text>
<text x="149.5" y="67.6" transform="rotate(-90 149.5 67.6)">1u/16V</text>
<text x="153.8" y="68.7" transform="rotate(-90 153.8 68.7)">100n/50V</text>
</g>
<g font-size="1.8">
<text x="161.2" y="125.3" transform="rotate(-90 161.2 125.3)">3</text>
<text x="162.2" y="121.1" transform="rotate(-90 162.2 121.1)">GND</text>
</g>
<g font-size="1.7" fill="#0e0e0e">
<text x="142.6" y="146.7">Rev. Wersja</text>
<text x="142.7" y="155">SVNPath: SVNPath</text>
<text x="142.7" y="150.7">Page:</text>
<text x="148.4" y="150.7">3</text>
<text x="150.9" y="150.7">/</text>
<text x="152.8" y="150.7">6</text>
</g>
</svg>
